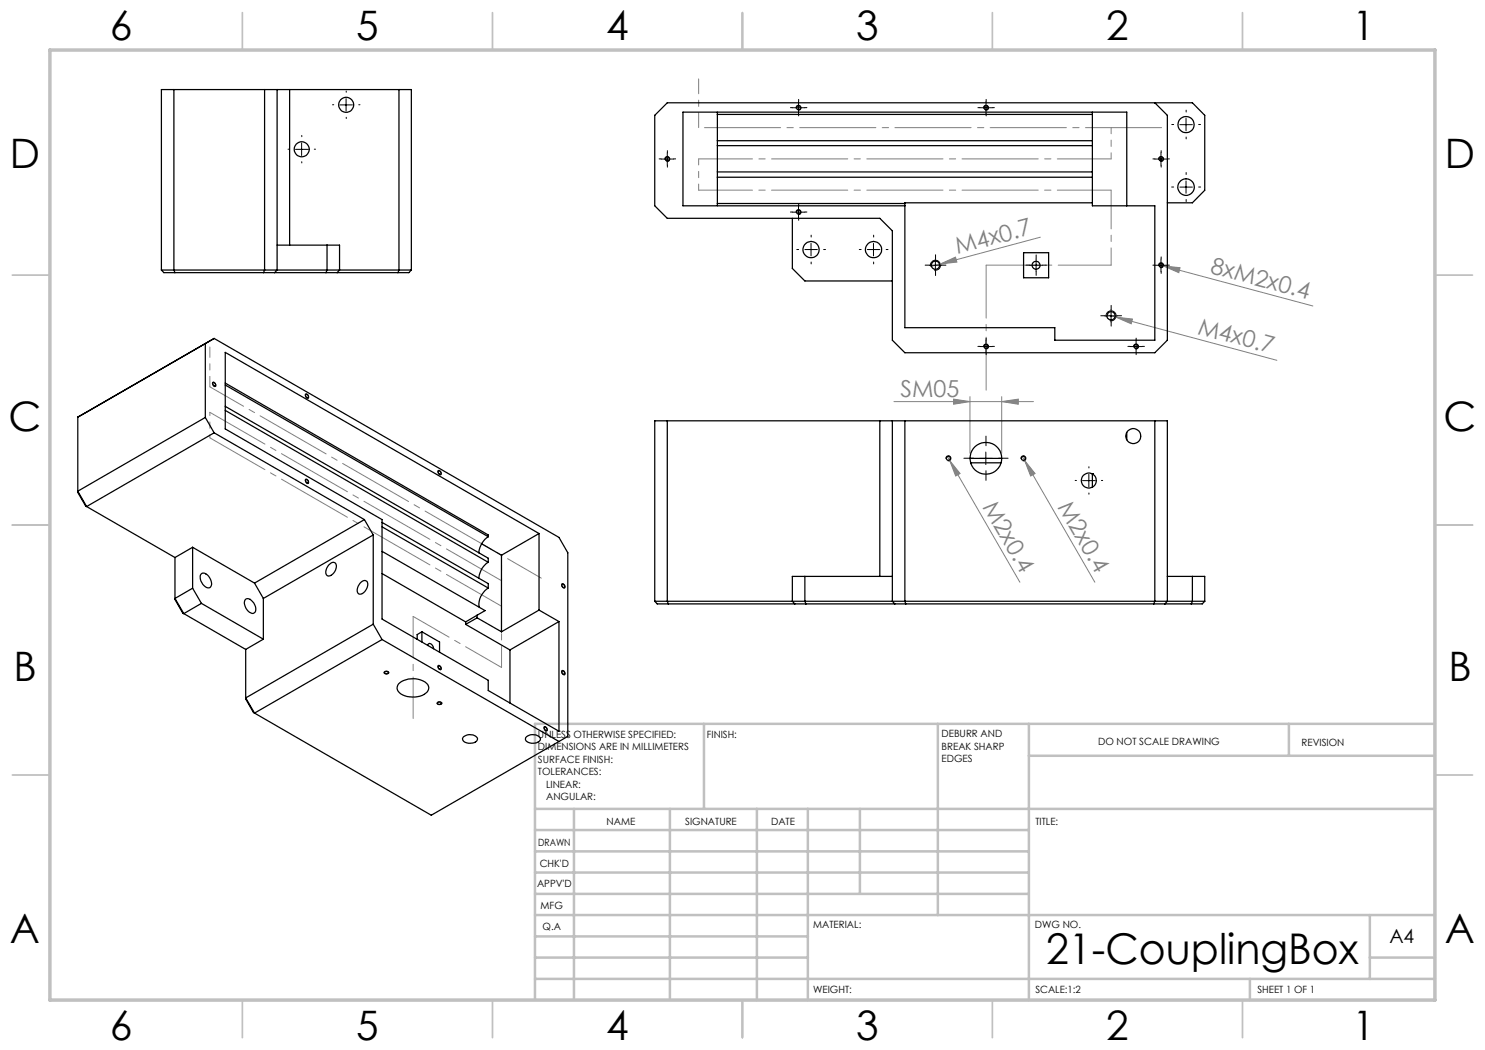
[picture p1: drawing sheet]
<svg xmlns="http://www.w3.org/2000/svg" width="297mm" height="210mm" viewBox="0 0 297 210" stroke-linecap="round" stroke-linejoin="round" font-family="sans-serif">
<g fill="none" stroke="#808080" stroke-width=".2">
<path d="M188.1 52.8l3-1.4 .3 1zM188.1 52.8l-2 .5M208.1 47.4l-20 5.4M231.7 52.9l1 .3M232.7 53.2l3.3 .3-.2 1zM232.7 53.2l29.9 8M190.7 79.8l3.3 .5-3.3 .5zM194 79.3v11.4M200.3 79.3v11.4M221.3 62.9l1.9 .5M223.2 63.4l3.3 .4-.3 1zM223.2 63.4l32.2 8.7"/>
<path d="M178.8 80.3h27.9M189.4 91.2l.5 .9M189.9 92.1l2.1 2.6-.9 .5zM189.9 92.1l14.1 24.3M200.3 80.3l3.4-.5v1zM204.4 91.2l.5 .9M204.9 92.1l2.1 2.6-.9 .5zM204.9 92.1l14.1 24.3"/>
</g>
<g fill="none" stroke="#000" stroke-width=".2">
<path d="M69.2 19.7v2.5M59.1 29.9h2.5M60.3 28.6v2.5M68 21h2.5M132.2 31.8h2.5M133 31.9a.49 .49 0 0 1 .4-.6 .49 .49 0 0 1 .5 .5 .49 .49 0 0 1-.5 .5M133.5 30.5v2.5M158.5 21.5h2.5M159.2 21.7a.5 .5 0 0 1 .5-.6 .5 .5 0 0 1 .5 .5 .5 .5 0 0 1-.6 .4M159.7 20.3v2.5M196 21.5h2.5M196.7 21.7a.5 .5 0 0 1 .5-.6 .5 .5 0 0 1 .5 .5 .5 .5 0 0 1-.6 .4"/>
<path d="M197.2 20.3v2.5M231 31.8h2.5M231.7 31.9a.48 .48 0 0 1 .5-.6 .48 .48 0 0 1 .5 .5 .48 .48 0 0 1-.6 .5M232.2 30.5v2.5M236 24.9h2.5M236 37.4h2.5M237.2 23.7v2.5M237.2 36.2v2.5M158.5 42.4h2.5M159.2 42.5a.48 .48 0 0 1 .5-.6 .48 .48 0 0 1 .5 .6 .48 .48 0 0 1-.6 .4M159.7 41.2v2.5M161 49.9h2.5"/>
<path d="M162.2 48.7v2.5M173.5 49.9h2.5M174.7 48.7v2.5M185.8 53h2.5M186.1 53.3a.99 .99 0 0 1 .9-1.2 .99 .99 0 0 1 1.1 1 .99 .99 0 0 1-1.3 .9M187.1 51.8v2.5M206 53h2.5M207.2 51.8v2.5M231 53h2.5M231.7 53.2a.5 .5 0 0 1 .5-.6 .5 .5 0 0 1 .5 .5 .5 .5 0 0 1-.6 .4M232.2 51.8v2.5M42.5 76.5a.52 .52 0 0 1 .6 .2 .52 .52 0 0 1-.1 .6l-.4-.3z"/>
<path d="M61.1 78.8a.49 .49 0 0 1 .5 .3 .49 .49 0 0 1-.1 .6l-.4-.3zM196 69.3h2.5M196.7 69.4a.48 .48 0 0 1 .5-.6 .48 .48 0 0 1 .5 .5 .48 .48 0 0 1-.6 .5M197.2 68v2.5M220.9 63.2h2.5M221.3 63.4a.99 .99 0 0 1 .8-1.2 .99 .99 0 0 1 1.1 1.1 .99 .99 0 0 1-1.2 .8M222.2 61.9v2.5M226 69.3h2.5M226.7 69.4a.5 .5 0 0 1 .5-.6 .5 .5 0 0 1 .5 .5 .5 .5 0 0 1-.6 .5M227.2 68v2.5M61.1 95.9a.47 .47 0 0 1 .5 .2 .47 .47 0 0 1-.1 .6l-.4-.3zM87.6 94.1a.49 .49 0 0 1 .6 .3 .49 .49 0 0 1-.1 .6l-.4-.3z"/>
<path d="M189.2 91.8a.5 .5 0 0 1 .4-.6 .5 .5 0 0 1 .6 .5 .5 .5 0 0 1-.7 .4M195.9 91.7h2.5M197.2 90.4v2.5M204.2 91.8a.5 .5 0 0 1 .4-.6 .5 .5 0 0 1 .6 .5 .5 .5 0 0 1-.7 .4M216.5 96.1h2.5M217.8 94.9v2.5M112.4 116.8a.51 .51 0 0 1 .5 .2 .51 .51 0 0 1-.1 .6l-.4-.3zM76.9 134.3h.7a.31 .31 0 0 1 .1 .4 .31 .31 0 0 1-.4 .1l-.5-.2zM87.6 133.1a.51 .51 0 0 1 .6 .3 .51 .51 0 0 1-.1 .6l-.4-.3zM112.4 134.1a.51 .51 0 0 1 .5 .3 .51 .51 0 0 1-.1 .6l-.4-.3zM87.5 140.5l.7-.1a.29 .29 0 0 1 .1 .4 .29 .29 0 0 1-.4 .1h-.2a.27 .27 0 0 1-.3-.1 .27 .27 0 0 1 .1-.3zM108.8 145.3a.51 .51 0 0 1 .6 .3 .51 .51 0 0 1-.1 .6l-.4-.3z"/>
</g>
<g fill="none" stroke="#000" stroke-width=".2" stroke-dasharray="15.2 1.3 1.3 1.3">
<path d="M69.2 18.5v-.3M57.9 29.8h-.3M60.4 27.3v-.2M60.4 32.3v.3M62.9 29.8h.2M66.7 21h-.2M69.2 23.5v.2M71.7 21h.3M132.2 31.8h-.4M133.5 30.5v-.4M133.5 33v.4M134.7 31.8h.4"/>
<path d="M158.5 21.5h-.4M159.7 20.3v-.4M159.7 22.8v.4M161 21.5h.4M196 21.5h-.4M197.2 20.3v-.4M197.2 22.8v.4M198.5 21.5h.4M231 31.8h-.4M232.2 30.5v-.4M232.2 33v.4M233.5 31.8h.4"/>
<path d="M234.7 24.9h-.3M234.7 37.4h-.4M237.2 22.4v-.4M237.2 27.4v.4M237.2 34.9v-.4M237.2 39.9v.4M239.7 24.9h.4M239.7 37.4h.4M158.5 42.4h-.4M159.7 49.9h-.3M159.7 41.2v-.4M159.7 43.7v.4"/>
<path d="M161 42.4h.4M162.2 47.4v-.4M162.2 52.4v.4M164.7 49.9h.4M172.2 49.9h-.3M174.7 47.4v-.4M174.7 52.4v.4M177.2 49.9h.4M185.9 53h-.9M187.1 51.8v-.8M187.1 54.3v.8M188.4 53h.8"/>
<path d="M206 53h-.8M207.2 51.8v-.8M207.2 54.3v.8M208.5 53h.8M231 53h-.4M232.2 51.8v-.4M232.2 54.3v.4M233.5 53h.4M196 69.3h-.4M197.2 68v-.4M197.2 70.5v.4M198.5 69.3h.4"/>
<path d="M221 63.2h-.8M222.2 61.9v-.8M222.2 64.4v.8M223.5 63.2h.8M226 69.3h-.4M227.2 68v-.4M227.2 70.5v.4M228.5 69.3h.4M194.7 91.6h-1.9M197.2 89.1v-1.9M197.2 94.1v2M199.7 91.6h1.9"/>
<path d="M215.3 96.1h-.3M217.8 93.6v-.3M217.8 98.6v.2M220.3 96.1h.2"/>
</g>
<g fill="none" stroke="#c0c0c0" stroke-width=".35">
<path d="M48.5 2.5v7.5M98.5 2.5v7.5M148.5 2.5v7.5M198.5 2.5v7.5M248.5 2.5v7.5M2.5 55h7.5M287 55h7.5M2.5 105h7.5M287 105h7.5M2.5 155h7.5M287 155h7.5M48.5 200v7.5"/>
<path d="M98.5 200v7.5M148.5 200v7.5M198.5 200v7.5M248.5 200v7.5"/>
</g>
<g fill="none" stroke="#c0c0c0" stroke-width=".5">
<path d="M140.8 144.8v17M187.6 144.8v38.2M205.8 144.8v55.2M205.8 151.2h81.2M257.8 144.8v6.4M287 144.8h-180v55.2M107 161.8h180M107 178.8h98.8M107 174.5h98.8M107 170.3h98.8M107 166h98.8M114.8 161.8v38.2"/>
<path d="M134 161.8v38.2M151.4 161.8v38.2M161.6 161.8v38.2M172 161.8v17M107 195.8h180M107 191.5h54.6M107 187.3h54.6M107 183h180M250 195.8v4.2M274 191.5h13M274 183v12.8"/>
</g>
<path d="M10 10h277v190h-277z" fill="none" stroke="#c0c0c0" stroke-width=".7"/>
<path d="M108.3 115.6l-66.3-38.2" fill="none" stroke="#808080" stroke-width=".2" stroke-dasharray="15.2 1.3 1.3 1.3" stroke-dashoffset="7.4"/>
<path d="M42 82.5v5.1M100.3 111v5.1" fill="none" stroke="#808080" stroke-width=".2" stroke-dasharray="15.2 1.3 1.3 1.3" stroke-dashoffset="14.6"/>
<path d="M100.3 116.1l-58.3-33.6M100.3 121.2l-58.3-33.6" fill="none" stroke="#808080" stroke-width=".2" stroke-dasharray="15.2 1.3 1.3 1.3" stroke-dashoffset="2.5"/>
<path d="M100.3 121.2v12.3" fill="none" stroke="#808080" stroke-width=".2" stroke-dasharray="15.2 1.3 1.3 1.3" stroke-dashoffset="11"/>
<path d="M42 69.4v8" fill="none" stroke="#808080" stroke-width=".2" stroke-dasharray="15.2 1.3 1.3 1.3" stroke-dashoffset="13.2"/>
<path d="M82.6 123.3v20.4M100.3 133.5l-17.7-10.2" fill="none" stroke="#808080" stroke-width=".2" stroke-dasharray="15.2 1.3 1.3 1.3" stroke-dashoffset="6.9"/>
<path d="M233.5 25.5h-93.8" fill="none" stroke="#808080" stroke-width=".2" stroke-dasharray="15.2 1.3 1.3 1.3" stroke-dashoffset="-1.2"/>
<path d="M139.7 31.8v6.2M222.2 25.5v6.3" fill="none" stroke="#808080" stroke-width=".2" stroke-dasharray="15.2 1.3 1.3 1.3" stroke-dashoffset="14"/>
<path d="M222.2 31.8h-82.5M222.2 38h-82.5" fill="none" stroke="#808080" stroke-width=".2" stroke-dasharray="15.2 1.3 1.3 1.3" stroke-dashoffset="4.5"/>
<path d="M222.2 38v15" fill="none" stroke="#808080" stroke-width=".2" stroke-dasharray="15.2 1.3 1.3 1.3" stroke-dashoffset="7.5"/>
<path d="M139.7 15.8v9.7" fill="none" stroke="#808080" stroke-width=".2" stroke-dasharray="15.2 1.3 1.3 1.3" stroke-dashoffset="12.3"/>
<path d="M197.2 53v25M222.2 53h-25" fill="none" stroke="#808080" stroke-width=".2" stroke-dasharray="15.2 1.3 1.3 1.3" stroke-dashoffset="4.6"/>
<g fill="#808080">
<path d="M188.1 52.8l3-1.4 .3 1z"/>
<path d="M204.9 92.1l2.1 2.6-.9 .5z"/>
<path d="M189.9 92.1l2.1 2.6-.9 .5z"/>
<path d="M223.2 63.4l3.3 .4-.3 1z"/>
<path d="M232.7 53.2l3.3 .3-.2 1z"/>
<path d="M190.7 79.8l3.3 .5-3.3 .5zM200.3 80.3l3.4-.5v1z"/>
</g>
<g fill="none" stroke="#000" stroke-width=".25">
<path d="M34.8 17.9v36.1l.2 .5M52.9 17.9v36.1l-.2 .5M55.4 17.9v36.1l-.5 .5M57.9 17.9v31.1M79.8 17.9v36.1l-.2 .5M143.5 35.4v5.3M143.5 29.1v5.3M143.5 22.9v5.2M143.5 29.1h75M143.5 28.1h75M143.5 22.4v.5M143.5 28.1v1"/>
<path d="M143.5 34.4v1M143.5 22.9h75M143.5 35.4h75M143.5 34.4h75M218.5 35.4v5.2M218.5 29.1v5.3M218.5 22.9v5.2M218.5 22.4v.5M218.5 28.1v1M218.5 34.4v1M231 20.6l2.5 2.5v44.9l-2.5 2.5h-50l-2.5-2.5v-21.8l-2.5-2.5h-42.5l-2.5-2.5v-18.1l2.5-2.5h105l2.4 2.5v15l-2.4 2.5h-5M32.3 54h50"/>
<path d="M32.3 54l.5 .5h49l.5-.5M32.3 54v-36.1h50v36.1M55.4 49h12.5v5l-.5 .5M65.4 49v5l-.2 .5M143.5 40.7v.5M143.5 40.7h37.5M158.5 43.7v10l2.5 2.5h17.5M181 41.2h-44.4v-18.8h88.8v18.8M204.7 50.5h5v5.1h-5zM218.5 40.6h-37.5v.1M218.5 40.6v.6h12.5v26.8h-20v-2.5h-30v-24.8M41.1 68.7v14.8"/>
<path d="M41.1 68.7l-25.5 14.7M42.6 76.6a.38 .38 0 0 1 .4 .2 .38 .38 0 0 1-.1 .4l-.2-.2zM42.8 67.7l-1.7 1M42.8 67.7l69 39.8 1.8 3.1v36.7l-27.3 15.7-35.4-20.4M42.8 67.7l-27.2 15.7M45 76.6l52.6 30.4v.3M45 77l52.6 30.3M61.1 78.9a.38 .38 0 0 1 .5 .2 .38 .38 0 0 1-.1 .5l-.2-.1zM15.6 83.4v15.1l1.5 2.7 .2 .1M41.1 83.5l1.7 3.1M41.1 83.5l-25.5 14.7 1.7 3.1M42.8 86.6l30.1 17.3"/>
<path d="M42.8 86.6l-25.5 14.7M45 81.3l52.6 30.3v.9M45 82.1l52.6 30.4M61.1 96a.38 .38 0 0 1 .5 .1 .38 .38 0 0 1-.1 .5l-.2-.1zM87.7 94.2a.35 .35 0 0 1 .5 .2 .35 .35 0 0 1-.3 .5l-.2-.3zM133.5 84.2v36.1l.2 .5M176 84.2v31.1M178.5 84.2v36.1l.5 .5M181 84.2v36.1l.2 .5M194 91.7h6.3M194.1 92.6h6.1M218.5 94.8h.1"/>
<path d="M218.5 94.8v2.6M225.4 86.5v1.4M231 84.2v36.1l-.2 .5M17.3 101.3l17.7 10.2M35 111.5v8.4l1.5 2.7 .3 .1M38.5 109.5l12.4 7.1M38.5 109.5l-3.5 2M38.5 117.6l1.8 3.1M38.5 109.5v8.1M38.5 117.6l-3.5 2.1 1.8 3M40.3 114.8a1.4 1.4 0 0 1 1.8 1l.1 .4a.87 .87 0 0 1-.2 1.3 .87 .87 0 0 1-1.2-.4 1.92 1.92 0 0 1-.5-2.3zM49.1 119.9l.2-.1a2.01 2.01 0 0 1 1.7 2.6 .87 .87 0 0 1-1.4-.2 1.96 1.96 0 0 1-.5-2.3z"/>
<path d="M50.9 116.6l1.8 3.1M52.7 119.7v8.1M65.7 113l.3-.2a.76 .76 0 0 1 1.1-.2 .76 .76 0 0 1 .1 1.1 1.69 1.69 0 0 1-1.7 1.5 1.51 1.51 0 0 1 .2-2.2zM72 116.7l.2-.3a.77 .77 0 0 1 1.1-.2 .77 .77 0 0 1 .2 1.1 1.69 1.69 0 0 1-1.7 1.5 1.51 1.51 0 0 1 .2-2.1zM72.9 103.9l1.7 3.1M72.9 103.9l-22 12.7M74.6 107v17.8M74.6 107l-21.9 12.7M76.4 104.5l21.2 12.2v.9M76.4 105.4l21.2 12.2M76.4 110.3l20.6 11.8-1.6 .9M76.4 114.7l16.7 9.7"/>
<path d="M96.3 108.8l4 2.2M97.6 117.6a3.7 3.7 0 0 0-1.7 3.9M97.6 112.5a4 4 0 0 0-1.8 3.2M97.6 107.3a4.1 4.1 0 0 0-1.8 3.3M100.3 111v15.4M107.8 106.7l-62.8-36.2v15.3l31.4 18.1v19.9l21.2 12.3v2l14.2 8.2v-22M107.8 106.7v15.3M107.8 106.7l-7.5 4.3M112.4 116.9a.38 .38 0 0 1 .4 .2 .38 .38 0 0 1 0 .4l-.3-.2zM161 115.3v5l.2 .5M178.5 115.3h-20v5l.5 .5M233.5 115.3h7.4v5"/>
<path d="M238.5 115.3v5l-.2 .5M36.8 122.7l12.3 7.2M40.3 120.7l12.4 7.1M40.3 120.7l-3.5 2M49.1 129.9v9.9l1.6 2.7 .2 .1M52.7 127.8l-3.6 2.1M74.6 124.8l1.8 3.1M74.6 124.8l-25.5 14.8 1.8 3M76.4 127.9l35.4 20.4M76.4 127.9l-25.5 14.7M76.9 134.4a.4 .4 0 0 1 .4-.1 .4 .4 0 0 1 .3 .3 .42 .42 0 0 1-.4 .2 .42 .42 0 0 1-.3-.4zM79.7 136.8a4.4 4.4 0 0 1 5.8 .1 1.52 1.52 0 0 1-1.1 2.2 4.5 4.5 0 0 1-4.8-.9 1.17 1.17 0 0 1 .1-1.4z"/>
<path d="M84.4 126.4l-1 .5v1M84.4 126.4v2M84.4 126.4l3.5 2v2M85.6 129.1v-.1a.33 .33 0 0 1 .4-.3l.6 .5 .1 .5M87.7 133.2a.41 .41 0 0 1 .4 .2 .41 .41 0 0 1-.1 .5l-.3-.3zM93.1 124.4v.5M93.1 124.9l8.9 5.1M95.4 123l-2.3 1.4M95.4 123.6l-2.3 1.3M95.4 123.6l4.9 2.8M95.4 123v.6M102 130v10.6"/>
<path d="M107.8 122l4 2.3M107.8 122l-7.5 4.4M111.8 124.3l-9.8 5.7M112.4 134.3a.38 .38 0 0 1 .5 .1 .38 .38 0 0 1-.1 .5l-.3-.3zM131 120.3v-36.1h102.5v36.1l-.5 .5M131 120.3h109.9M131 120.3l.4 .5h109.1l.4-.5M87.6 140.5h.7a.37 .37 0 0 1-.4 .4 .37 .37 0 0 1-.4-.4zM92.7 147.3a2.07 2.07 0 0 1 2.8 .3 1.31 1.31 0 0 1-1.8 1.1l-.9-.4a.63 .63 0 0 1-.1-1zM105.3 147.3a2.02 2.02 0 0 1 2.8 .3 1.31 1.31 0 0 1-1.8 1.1l-.6-.2a.65 .65 0 0 1-.6-.5 .65 .65 0 0 1 .2-.7zM108.9 145.5a.37 .37 0 0 1 .4 .1 .37 .37 0 0 1-.1 .5l-.2-.1z"/>
<circle cx="60.3" cy="29.9" r="1.51"/>
<circle cx="69.2" cy="21" r="1.51"/>
<circle cx="133.5" cy="31.8" r=".4"/>
<circle cx="159.7" cy="21.5" r=".4"/>
<circle cx="197.2" cy="21.5" r=".4"/>
<circle cx="232.2" cy="31.8" r=".4"/>
<circle cx="237.2" cy="24.9" r="1.63"/>
<circle cx="237.2" cy="37.4" r="1.65"/>
<circle cx="159.7" cy="42.4" r=".4"/>
<circle cx="162.2" cy="49.9" r="1.63"/>
<circle cx="174.7" cy="49.9" r="1.62"/>
<circle cx="187.1" cy="53" r=".82"/>
<circle cx="207.2" cy="53.1" r=".8"/>
<circle cx="232.2" cy="53" r=".4"/>
<circle cx="197.2" cy="69.3" r=".4"/>
<circle cx="222.2" cy="63.2" r=".82"/>
<circle cx="227.2" cy="69.3" r=".39"/>
<circle cx="189.7" cy="91.7" r=".4"/>
<circle cx="197.2" cy="91.7" r="3.2"/>
<circle cx="204.7" cy="91.7" r=".4"/>
<circle cx="217.8" cy="96.1" r="1.5"/>
<circle cx="226.6" cy="87.2" r="1.5"/>
</g>
<text font-size="8.5" x="209.2" y="192.7">21-CouplingBox</text>
<g font-size="8.1">
<text x="22" y="8">6</text>
<text x="71.2" y="8">5</text>
<text x="121.2" y="8">4</text>
<text x="171.3" y="8">3</text>
<text x="221.3" y="8">2</text>
<text x="270.5" y="8">1</text>
<text x="2" y="33.6">D</text>
<text x="289" y="33.6">D</text>
<text x="1.7" y="86.1">C</text>
<text x="288.7" y="86.1">C</text>
<text x="2.7" y="136.1">B</text>
<text x="289.7" y="136.1">B</text>
<text x="2" y="188.6">A</text>
<text x="289" y="188.6">A</text>
<text x="22" y="208">6</text>
<text x="71.2" y="208">5</text>
<text x="121.2" y="208">4</text>
<text x="171.3" y="208">3</text>
<text x="221.3" y="208">2</text>
<text x="270.5" y="208">1</text>
</g>
<g font-size="4.7" fill="#808080">
<text x="191.5" y="50.9" transform="rotate(-15 191.5 50.9)">M4x0.7</text>
<text x="241.9" y="54.6" transform="rotate(15 241.9 54.6)">8xM2x0.4</text>
<text x="239.3" y="66.7" transform="rotate(15 239.3 66.7)">M4x0.7</text>
<text x="180.1" y="79.3">SM05</text>
<text x="196.4" y="101.3" transform="rotate(60 196.4 101.3)">M2x0.4</text>
<text x="211.4" y="101.3" transform="rotate(60 211.4 101.3)">M2x0.4</text>
</g>
<text font-size="3.9" x="277.9" y="188.5">A4</text>
<g font-size="2">
<text x="107.6" y="147.6">UNLESS OTHERWISE SPECIFIED:</text>
<text x="141.4" y="147.6">FINISH:</text>
<text x="188.3" y="147.5">DEBURR AND</text>
<text x="188.3" y="150">BREAK SHARP</text>
<text x="219.6" y="149">DO NOT SCALE DRAWING</text>
<text x="260.3" y="149.2">REVISION</text>
<text x="107.6" y="150.1">DIMENSIONS ARE IN MILLIMETERS</text>
<text x="107.6" y="152.6">SURFACE FINISH:</text>
<text x="107.6" y="155.1">TOLERANCES:</text>
<text x="188.3" y="152.5">EDGES</text>
<text x="109.2" y="157.6">LINEAR:</text>
<text x="109.2" y="160.1">ANGULAR:</text>
<text x="121.3" y="165">NAME</text>
<text x="137" y="164.9">SIGNATURE</text>
<text x="154.2" y="164.9">DATE</text>
<text x="207.1" y="164.9">TITLE:</text>
<text x="107.6" y="169.1">DRAWN</text>
<text x="107.9" y="173.3">CHK'D</text>
<text x="107.4" y="177.4">APPV'D</text>
<text x="108.1" y="181.8">MFG</text>
<text x="108.5" y="186">Q.A</text>
<text x="162.6" y="185.5">MATERIAL:</text>
<text x="207" y="185.5">DWG NO.</text>
<text x="162.6" y="198.5">WEIGHT:</text>
<text x="207.1" y="198.6">SCALE:1:2</text>
<text x="251.5" y="198.6">SHEET 1 OF 1</text>
</g>
</svg>
